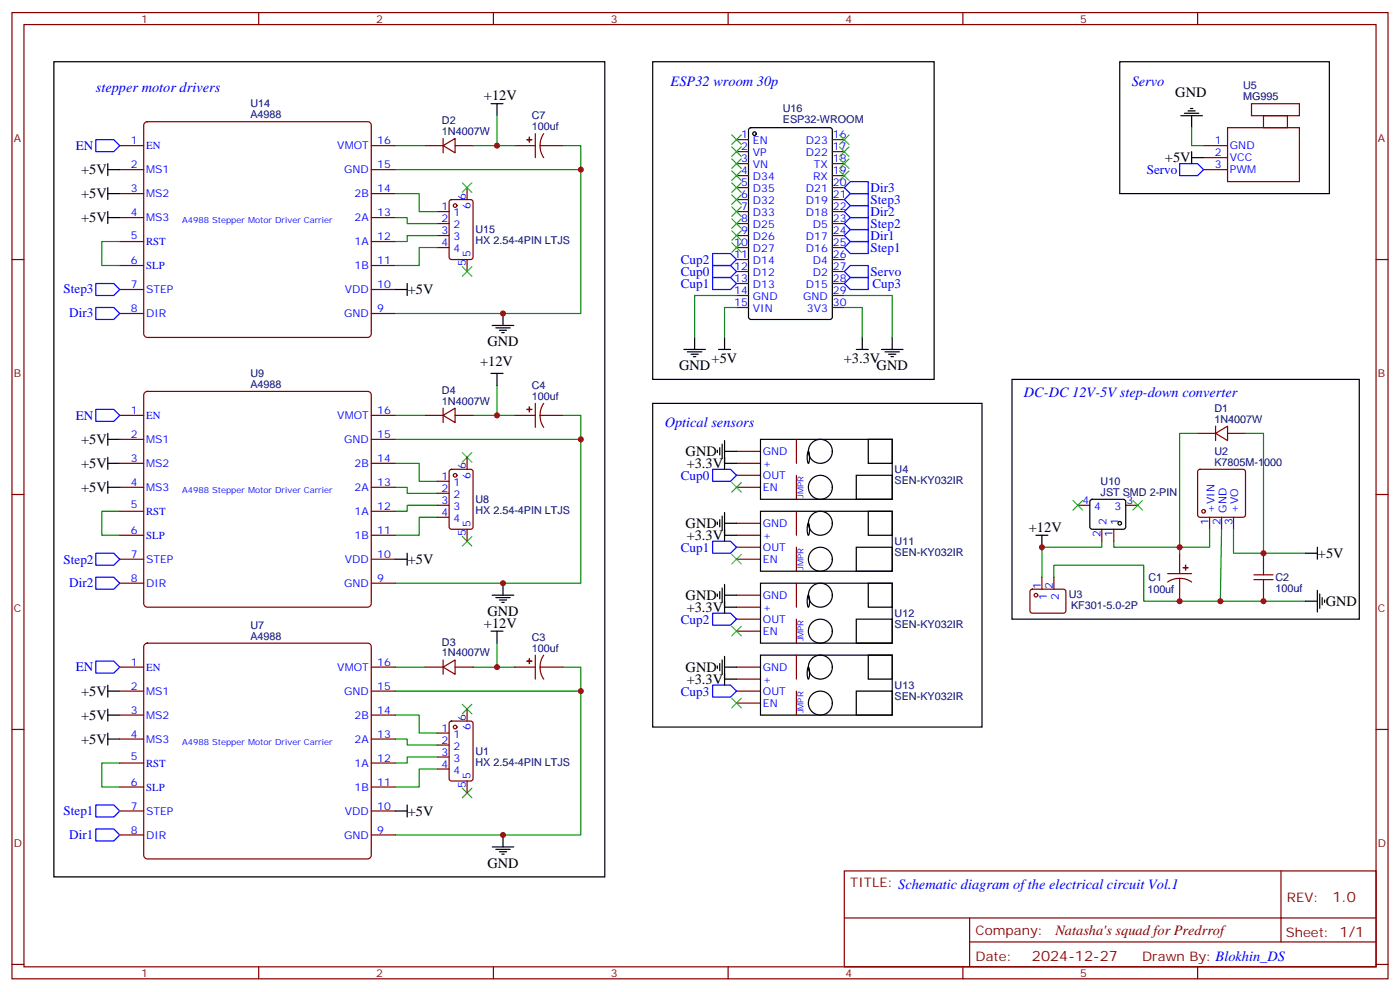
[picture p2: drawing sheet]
<svg xmlns="http://www.w3.org/2000/svg" width="412mm" height="292mm" viewBox="0 0 412 292" stroke-linecap="round" stroke-linejoin="round" font-family="sans-serif">
<g fill="none" stroke="#870000" stroke-width=".35">
<path d="M3.5 3.7h405.4v284.3h-405.4zM7.1 7.2h398.2v277.3h-398.2zM76.2 3.7v3.5M145.3 3.7v3.5M214.5 3.7v3.5M283.6 3.7v3.5M352.8 3.7v3.5M3.5 76.4h3.6M405.3 76.4h3.6M353 138.3l.5-.2h12.7l.5 .2 .2 .5v12.7l-.2 .5-.5 .2h-12.7l-.5-.2-.2-.5v-12.7zM3.5 145.5h3.6M405.3 145.5h3.6"/>
<path d="M3.5 214.7h3.6M405.3 214.7h3.6M248.7 256.3h156.6v28.2h-156.6zM377.3 256.3v20.9M248.7 270.1h156.5M285.6 277.2h119.6M285.6 270.1v14.2M3.5 283.8h3.6M76.2 284.5v3.5M145.3 284.5v3.5M214.5 284.5v3.5M283.6 284.5v3.5"/>
<path d="M352.8 284.5v3.5M405.3 283.8h3.6"/>
</g>
<circle cx="354.5" cy="150.5" r=".53" fill="#fff" stroke="#870000" stroke-width=".35"/>
<path d="M356.3 152.2v3.6M359.8 152.2v3.6M363.4 152.2v3.6M303.6 173.6l.5-.2h9.4l.5 .7-.1 5.9-.6 .4h-9.5l-.4-.7v-5.6z" fill="none" stroke="#870000" stroke-width=".35"/>
<path d="M363.4 155.8v7h21.1" fill="none" stroke="#008700" stroke-width=".35"/>
<path d="M384.5 162.8h3.6M388.1 161v3.6" fill="none" stroke="#000" stroke-width=".35"/>
<circle cx="305.2" cy="175.2" r=".53" fill="#fff" stroke="#870000" stroke-width=".35"/>
<path d="M306.9 169.9v3.5M310.4 169.9v3.5M344 168.8h7M347.5 170.2l-1.9 .3-1.6 .8M347.5 170.2l1.8 .3 1.7 .8M347.5 162.8v6M347.5 170.2v6.7" fill="none" stroke="#870000" stroke-width=".35"/>
<path d="M359.8 155.8l-.3 21.1M310.4 169.9v-3.6h26.5v10.6h47.6" fill="none" stroke="#008700" stroke-width=".35"/>
<path d="M384.5 176.9h3.6M388.1 173.7v6.4M388.8 174.8v4.2M389.5 175.9v2.1M390.2 176.6v.7" fill="none" stroke="#000" stroke-width=".35"/>
<g fill="#fff" stroke="#870000" stroke-width=".35">
<path d="M348.5 167l1.5 .1z"/>
<path d="M349.2 166.3v1.4z"/>
</g>
<g fill="none" stroke="#870000" stroke-width=".35">
<path d="M361.6 37.6h21.2v15.8h-21.2zM368.7 30.5h14.1v3.5h-14.1zM372.2 34h7v3.6h-7zM354.5 42.9h7.1M354.5 46.4h7.1M354.5 49.9h7.1M352.8 127.5h5.3M358.1 127.5l3.5-2.1v4.2zM358.1 125.4v4.2M361.6 127.5h5.3M369.4 170.6h5.6M369.4 169.2h5.6"/>
<path d="M372.2 162.8v6.4M372.2 170.6v6.3"/>
</g>
<path d="M351 37.6v5.3h3.5M352.8 127.5h-5.3v35.3M366.9 127.5h5.3v35.3" fill="none" stroke="#008700" stroke-width=".35"/>
<path d="M347.8 34h6.4M348.9 33.3h4.2M350 32.6h2.1M350.7 31.9h.7M351 34v3.6M351 46.4h3.5M351 44.6v3.6M298.1 111.7h102.3v70.5h-102.3zM305.2 157.5h3.5M306.9 157.5v3.5" fill="none" stroke="#000" stroke-width=".35"/>
<path d="M347.5 48.2h5.3l1.7 1.7-1.7 1.8h-5.3z" fill="none" stroke="#00f" stroke-width=".35"/>
<path d="M42.6 36.2l.8-.4h64.9l.6 .2 .5 .9v61.3l-.3 .7-.8 .4h-64.9l-.6-.2-.5-.9v-61.3z" fill="#fff" stroke="#870000" stroke-width=".35"/>
<g fill="none" stroke="#870000" stroke-width=".35">
<path d="M157.7 39.3v7.1M160.2 39.3l-.9 1.7-.2 1.9M35.3 42.9h7M35.3 49.9h7M35.3 57h7M109.4 42.9h7M109.4 49.9h7M109.4 57h7M151.7 42.9h6M159.1 42.9l.2 1.8 .9 1.7M159.1 42.9h6.7M35.3 64h7"/>
<path d="M35.3 71.1h7M35.3 78.1h7M109.4 64h7M109.4 71.1h7M109.4 78.1h7M35.3 85.2h7M35.3 92.3h7M109.4 85.2h7M109.4 92.3h7"/>
</g>
<path d="M116.4 49.9h54.7v42.4h-54.7M35.3 71.1h-5.3v7h5.3" fill="none" stroke="#008700" stroke-width=".35"/>
<path d="M144.6 30.5h3.6M146.4 30.5v3.5M116.4 85.2h3.5M119.9 83.4v3.6M145 95.8h6.3M146 96.5h4.3M147.1 97.2h2.1M147.8 97.9h.7M148.2 92.3v3.5" fill="none" stroke="#000" stroke-width=".35"/>
<path d="M28.2 83.4h5.3l1.8 1.8-1.8 1.8h-5.3zM28.2 90.5h5.3l1.8 1.8-1.8 1.7h-5.3z" fill="none" stroke="#00f" stroke-width=".35"/>
<g fill="#fff" stroke="#870000" stroke-width=".35">
<path d="M155.9 40.4l.1 1.4z"/>
<path d="M155.2 41.1h1.4z"/>
</g>
<path d="M146.4 42.9h5.3M165.8 42.9h5.3v7" fill="none" stroke="#008700" stroke-width=".35"/>
<path d="M31.7 49.9h3.6M31.7 48.2v3.5M31.7 55.2v3.5M31.7 57h3.6M31.7 62.3v3.5M31.7 64h3.6" fill="none" stroke="#000" stroke-width=".35"/>
<path d="M132.5 58.9l.5-.2h5.6l.7 .5v16.5l-.4 .6-5.9 .1-.7-.5v-16.5z" fill="none" stroke="#870000" stroke-width=".35"/>
<circle cx="134.1" cy="60.5" r=".53" fill="#fff" stroke="#870000" stroke-width=".35"/>
<g fill="none" stroke="#870000" stroke-width=".35">
<path d="M125.2 42.9h5.3M130.5 42.9l3.6-2.2v4.3zM130.5 40.7v4.3M134.1 42.9h5.2M137.6 55.2v3.5M128.8 62.3h3.5M128.8 65.8h3.5M128.8 69.3h3.5M128.8 72.8h3.5M137.6 76.4v3.5M125.2 196.3h5.3M130.5 196.3l3.6-2.1v4.2z"/>
<path d="M130.5 194.2v4.2M134.1 196.3h5.2M132.5 212.4l.5-.2h5.6l.7 .4v16.5l-.4 .7h-5.9l-.7-.4v-16.5z"/>
</g>
<path d="M146.4 34v8.9h-7.1M116.4 57h7.1v5.3h5.3M116.4 42.9h8.8M116.4 64h3.5v1.8h8.9M128.8 69.3h-8.9v1.8h-3.5M128.8 72.8h-5.3v5.3h-7.1M116.4 196.3h8.8M146.4 189.3v7h-7.1M116.4 217.5h3.5v1.8h8.9M116.4 210.4h7.1v5.3h5.3M128.8 226.3h-5.3v5.3h-7.1M128.8 222.8h-8.9v1.7h-3.5" fill="none" stroke="#008700" stroke-width=".35"/>
<path d="M136.2 53.8l2.8 2.8M139 53.8l-2.8 2.8M136.2 78.5l2.8 2.8M139 78.5l-2.8 2.8M136.2 207.3l2.8 2.8M139 207.3l-2.8 2.8M136.2 232l2.8 2.8M139 232l-2.8 2.8" fill="none" stroke="#3c3" stroke-width=".35"/>
<path d="M28.2 41.1h5.3l1.8 1.8-1.8 1.7h-5.3zM28.2 194.6h5.3l1.8 1.7-1.8 1.8h-5.3z" fill="none" stroke="#00f" stroke-width=".35"/>
<circle cx="134.1" cy="214" r=".53" fill="#fff" stroke="#870000" stroke-width=".35"/>
<path d="M151.7 196.3h6M157.7 192.8v7M159.1 196.3l.2 1.9 .9 1.6M159.1 196.3h6.7M160.2 192.8l-.9 1.7-.2 1.8M128.8 215.7h3.5M128.8 219.3h3.5M137.6 208.7v3.5M128.8 222.8h3.5M128.8 226.3h3.5M137.6 229.8v3.6" fill="none" stroke="#870000" stroke-width=".35"/>
<path d="M31.7 217.5h3.6M31.7 201.6v3.5M31.7 208.7v3.5M31.7 215.7v3.6M31.7 210.4h3.6M31.7 203.4h3.6" fill="none" stroke="#000" stroke-width=".35"/>
<path d="M146.4 196.3h5.3M165.8 196.3h5.3v7.1" fill="none" stroke="#008700" stroke-width=".35"/>
<g fill="#fff" stroke="#870000" stroke-width=".35">
<path d="M155.9 193.9l.1 1.4z"/>
<path d="M155.2 194.6h1.4z"/>
</g>
<path d="M144.6 185.7h3.6M146.4 185.7v3.6M116.4 238.7h3.5M119.9 236.9v3.5M145 249.2h6.3M146 249.9h4.3M147.1 250.6h2.1M147.8 251.4h.7M148.2 245.7v3.5" fill="none" stroke="#000" stroke-width=".35"/>
<path d="M28.2 236.9h5.3l1.8 1.8-1.8 1.7h-5.3zM28.2 243.9h5.3l1.8 1.8-1.8 1.8h-5.3z" fill="none" stroke="#00f" stroke-width=".35"/>
<path d="M116.4 203.4h54.7v42.3h-54.7M35.3 224.5h-5.3v7.1h5.3" fill="none" stroke="#008700" stroke-width=".35"/>
<path d="M42.6 189.7l.8-.4h64.9l.6 .2 .5 .8v61.4l-.3 .6-.8 .5h-64.9l-.6-.3-.5-.8v-61.4z" fill="#fff" stroke="#870000" stroke-width=".35"/>
<g fill="none" stroke="#870000" stroke-width=".35">
<path d="M125.2 122.2h5.3M130.5 122.2l3.6-2.1v4.3zM130.5 120.1v4.3M132.5 138.3l.5-.2h5.6l.7 .4v16.5l-.4 .7-5.9 .1-.7-.5v-16.5zM134.1 122.2h5.2M35.3 196.3h7M109.4 196.3h7M35.3 203.4h7M35.3 210.4h7M35.3 217.5h7M109.4 203.4h7M109.4 210.4h7"/>
<path d="M109.4 217.5h7M35.3 224.5h7M35.3 231.6h7M35.3 238.7h7M109.4 224.5h7M109.4 231.6h7M109.4 238.7h7M35.3 245.7h7M109.4 245.7h7"/>
</g>
<path d="M28.2 120.5h5.3l1.8 1.7-1.8 1.8h-5.3z" fill="none" stroke="#00f" stroke-width=".35"/>
<path d="M146.4 113.4v8.8h-7.1M116.4 136.3h7.1v5.3h5.3M116.4 122.2h8.8M116.4 143.4h3.5v1.8h8.9M128.8 152.2h-5.3v5.3h-7.1M128.8 148.7h-8.9v1.8h-3.5" fill="none" stroke="#008700" stroke-width=".35"/>
<path d="M136.2 133.2l2.8 2.8M139 133.2l-2.8 2.8M136.2 157.9l2.8 2.8M139 157.9l-2.8 2.8" fill="none" stroke="#3c3" stroke-width=".35"/>
<circle cx="134.1" cy="139.9" r=".53" fill="#fff" stroke="#870000" stroke-width=".35"/>
<path d="M157.7 118.7v7.1M160.2 118.7l-.9 1.7-.2 1.8M137.6 134.6v3.5M151.7 122.2h6M159.1 122.2l.2 1.9 .9 1.7M159.1 122.2h6.7M128.8 141.6h3.5M128.8 145.2h3.5M128.8 148.7h3.5M128.8 152.2h3.5M137.6 155.8v3.5" fill="none" stroke="#870000" stroke-width=".35"/>
<path d="M31.7 127.5v3.6M31.7 134.6v3.5M31.7 136.3h3.6M31.7 129.3h3.6M31.7 143.4h3.6M31.7 141.6v3.6" fill="none" stroke="#000" stroke-width=".35"/>
<path d="M146.4 122.2h5.3M165.8 122.2h5.3v7.1" fill="none" stroke="#008700" stroke-width=".35"/>
<g fill="#fff" stroke="#870000" stroke-width=".35">
<path d="M155.9 119.8l.1 1.4z"/>
<path d="M155.2 120.5h1.4z"/>
</g>
<path d="M144.6 109.9h3.6M146.4 109.9v3.5M116.4 164.6h3.5M119.9 162.8v3.5M145 175.2h6.3M146 175.9h4.3M147.1 176.6h2.1M147.8 177.3h.7M148.2 171.6v3.6" fill="none" stroke="#000" stroke-width=".35"/>
<path d="M28.2 169.9h5.3l1.8 1.7-1.8 1.8h-5.3zM28.2 162.8h5.3l1.8 1.8-1.8 1.7h-5.3z" fill="none" stroke="#00f" stroke-width=".35"/>
<path d="M116.4 129.3h54.7v42.3h-54.7M35.3 150.5h-5.3v7h5.3" fill="none" stroke="#008700" stroke-width=".35"/>
<path d="M42.6 115.6l.8-.4h64.9l.6 .2 .5 .8v61.4l-.3 .6-.8 .5h-64.9l-.6-.3-.5-.8v-61.4z" fill="#fff" stroke="#870000" stroke-width=".35"/>
<g fill="none" stroke="#870000" stroke-width=".35">
<path d="M35.3 122.2h7M35.3 129.3h7M35.3 136.3h7M109.4 122.2h7M109.4 129.3h7M109.4 136.3h7M35.3 143.4h7M35.3 150.5h7M35.3 157.5h7M109.4 143.4h7M109.4 150.5h7M109.4 157.5h7"/>
<path d="M317.5 148.7h3.5M324.6 155.8v3.5M328.1 155.8v3.5M331.6 148.7h3.5M35.3 164.6h7M35.3 171.6h7M109.4 164.6h7M109.4 171.6h7"/>
</g>
<circle cx="329.8" cy="154" r=".53" fill="#fff" stroke="#000" stroke-width=".35"/>
<g fill="none" stroke="#000" stroke-width=".35">
<path d="M15.9 18.2h162.3v239.9h-162.3zM329.8 18.2h61.8v38.8h-61.8zM220.7 37.8l.5-.2h23.3l.6 .4 .1 55.3-.5 .7h-23.5l-.7-.4v-55.3zM192.3 118.7h97v95.3h-97zM211.3 132.5v.7M212 131.8v2.1M212.7 130.7v4.2M213.4 129.6v8.5M213.4 136.3h3.6M213.4 132.8h3.6M224 129.3h38.8v17.6h-38.8zM238 132.9l.1-.1a4.6 4.6 0 0 1 0 3.5 4.8 4.8 0 0 1-.1-3.4z"/>
<path d="M252.2 139.9h10.6v7h-10.6zM255.8 129.3h7v7h-7zM211.3 153.6v.7M212 152.9v2.1M212.7 151.9v4.2M213.4 150.8v8.5M213.4 157.5h3.6M213.4 154h3.6M224 150.5h38.8v17.6h-38.8zM238 154.1l.1-.1a4.6 4.6 0 0 1 0 3.5 4.8 4.8 0 0 1-.1-3.4zM255.8 150.5h7v7h-7zM321.3 147.1l.4-.2h9.2l.5 .2 .2 .5v7.4l-.2 .5-.5 .3h-9.2l-.5-.3-.2-.5v-7.4z"/>
<path d="M211.3 174.8v.7M212 174.1v2.1M212.7 173v4.3M213.4 172v8.4M213.4 178.7h3.6M213.4 175.2h3.6M224 171.6h38.8v17.7h-38.8zM238 175.2h.1a4.6 4.6 0 0 1 0 3.5 4.8 4.8 0 0 1-.1-3.5zM252.2 161h10.6v7.1h-10.6zM255.8 171.6h7v7.1h-7zM211.3 196v.7M212 195.3v2.1"/>
<path d="M212.7 194.2v4.2M213.4 199.8h3.6M213.4 193.1v8.5M213.4 196.3h3.6M224 192.8h38.8v17.6h-38.8zM238 196.4l.1-.1a4.6 4.6 0 0 1 0 3.5 4.8 4.8 0 0 1-.1-3.4zM252.2 182.2h10.6v7.1h-10.6zM255.8 192.8h7v7h-7zM252.2 203.4h10.6v7h-10.6z"/>
<circle cx="241.7" cy="132.8" r="3.5"/>
<circle cx="241.7" cy="143.4" r="3.5"/>
<circle cx="241.7" cy="154" r="3.5"/>
<circle cx="241.7" cy="164.6" r="3.5"/>
<circle cx="241.7" cy="175.2" r="3.5"/>
<circle cx="241.7" cy="196.3" r="3.5"/>
<circle cx="241.7" cy="185.7" r="3.5"/>
<circle cx="241.7" cy="206.9" r="3.5"/>
</g>
<path d="M215.5 142l2.9 2.8M218.4 142l-2.9 2.8M316.1 147.3l2.8 2.8M318.9 147.3l-2.8 2.8M333.7 147.3l2.8 2.8M336.5 147.3l-2.8 2.8M215.5 163.2l2.9 2.8M218.4 163.2l-2.9 2.8M215.5 184.3l2.9 2.8M218.4 184.3l-2.9 2.8M215.5 205.5l2.9 2.8M218.4 205.5l-2.9 2.8" fill="none" stroke="#3c3" stroke-width=".35"/>
<path d="M324.6 159.3v1.7h-17.7v8.9M356.3 155.8v5.2h-28.2v-1.7" fill="none" stroke="#008700" stroke-width=".35"/>
<g fill="none" stroke="#870000" stroke-width=".35">
<path d="M217 132.8h7M217 136.3h7M217 139.9h7M234.6 129.3v7M234.6 139.9v7M217 143.4h7M217 154h7M217 157.5h7M234.6 150.5v7M217 161h7M217 164.6h7M217 175.2h7"/>
<path d="M217 178.7h7M234.6 161v7.1M234.6 171.6v7.1M217 182.2h7M217 185.7h7M217 196.3h7M217 199.8h7M234.6 182.2v7.1M234.6 192.8v7M217 203.4h7M217 206.9h7M234.6 203.4v7"/>
</g>
<path d="M209.9 138.1h5.3l1.8 1.8-1.8 1.7h-5.3zM209.9 159.3h5.3l1.8 1.7-1.8 1.8h-5.3zM209.9 180.4h5.3l1.8 1.8-1.8 1.8h-5.3zM209.9 201.6h5.3l1.8 1.8-1.8 1.7h-5.3z" fill="none" stroke="#00f" stroke-width=".35"/>
<circle cx="222.2" cy="39.3" r=".53" fill="#fff" stroke="#000" stroke-width=".35"/>
<g fill="none" stroke="#870000" stroke-width=".35">
<path d="M217 41.1h3.5M217 44.6h3.5M217 48.2h3.5M217 51.7h3.5M217 55.2h3.5M217 58.7h3.5M245.2 41.1h3.5M245.2 44.6h3.5M245.2 48.2h3.5M245.2 51.7h3.5M245.2 55.2h3.5M245.2 58.7h3.5"/>
<path d="M217 62.3h3.5M217 65.8h3.5M217 69.3h3.5M217 72.8h3.5M217 76.4h3.5M217 79.9h3.5M245.2 62.3h3.5M245.2 65.8h3.5M245.2 69.3h3.5M245.2 72.8h3.5M245.2 76.4h3.5M245.2 79.9h3.5"/>
<path d="M217 83.4h3.5M217 87h3.5M217 90.5h3.5M245.2 83.4h3.5M245.2 87h3.5M245.2 90.5h3.5"/>
</g>
<path d="M248.7 58.7l1.8-1.7h5.3v3.5h-5.3zM248.7 55.2l1.8-1.8h5.3v3.6h-5.3zM209.9 78.1h5.3l1.8 1.8-1.8 1.8h-5.3zM209.9 74.6h5.3l1.8 1.8-1.8 1.7h-5.3zM248.7 72.8l1.8-1.7h5.3v3.5h-5.3zM248.7 69.3l1.8-1.7h5.3v3.5h-5.3zM248.7 62.3l1.8-1.8h5.3v3.5h-5.3zM248.7 65.8l1.8-1.8h5.3v3.6h-5.3zM248.7 79.9l1.8-1.8h5.3v3.6h-5.3zM209.9 81.7h5.3l1.8 1.7-1.8 1.8h-5.3zM248.7 83.4l1.8-1.7h5.3v3.5h-5.3z" fill="none" stroke="#00f" stroke-width=".35"/>
<g fill="none" stroke="#000" stroke-width=".35">
<path d="M192.3 18.2h82.9v93.5h-82.9zM204.6 99.3v3.5M213.4 99.3v3.5M254 99.3v3.5M262.8 99.3v3.5M201.4 102.8h6.4M202.5 103.5h4.2M203.6 104.2h2.1M204.3 105h.7M211.7 102.8h3.5M252.2 102.8h3.6M259.6 102.8h6.4"/>
<path d="M260.7 103.5h4.2M261.8 104.2h2.1M262.5 105h.7"/>
</g>
<path d="M217 90.5h-3.6v8.8M217 87h-12.4v12.3M248.7 87h14.1v12.3M248.7 90.5h5.3v8.8" fill="none" stroke="#008700" stroke-width=".35"/>
<g fill="none" stroke="#3c3" stroke-width=".35">
<path d="M215.5 39.7l2.9 2.8M218.4 39.7l-2.9 2.8M247.3 39.7l2.8 2.8M250.1 39.7l-2.8 2.8M215.5 57.3l2.9 2.8M215.5 53.8l2.9 2.8M215.5 50.3l2.9 2.8M215.5 46.7l2.9 2.9M215.5 43.2l2.9 2.8M218.4 57.3l-2.9 2.8M218.4 53.8l-2.9 2.8M218.4 50.3l-2.9 2.8"/>
<path d="M218.4 46.7l-2.9 2.9M218.4 43.2l-2.9 2.8M247.3 50.3l2.8 2.8M247.3 46.7l2.8 2.9M247.3 43.2l2.8 2.8M250.1 50.3l-2.8 2.8M250.1 46.7l-2.8 2.9M250.1 43.2l-2.8 2.8M215.5 71.4l2.9 2.9M215.5 67.9l2.9 2.8M215.5 64.4l2.9 2.8M215.5 60.9l2.9 2.8"/>
<path d="M218.4 71.4l-2.9 2.9M218.4 67.9l-2.9 2.8M218.4 64.4l-2.9 2.8M218.4 60.9l-2.9 2.8"/>
</g>
<g fill="#c00">
<circle cx="372.2" cy="176.9" r=".88"/>
<circle cx="372.2" cy="162.8" r=".88"/>
<circle cx="347.5" cy="176.9" r=".88"/>
<circle cx="359.5" cy="176.9" r=".88"/>
<circle cx="171.1" cy="49.9" r=".88"/>
<circle cx="148.2" cy="92.3" r=".88"/>
<circle cx="146.4" cy="42.9" r=".88"/>
<circle cx="146.4" cy="196.3" r=".88"/>
<circle cx="148.2" cy="245.7" r=".88"/>
<circle cx="171.1" cy="203.4" r=".88"/>
<circle cx="146.4" cy="122.2" r=".88"/>
<circle cx="148.2" cy="171.6" r=".88"/>
<circle cx="171.1" cy="129.3" r=".88"/>
<circle cx="306.9" cy="161" r=".88"/>
<circle cx="347.5" cy="161" r=".88"/>
</g>
<g font-size="4.2" fill="#00f">
<text x="28.2" y="27">stepper motor drivers</text>
<text x="197.6" y="25.2">ESP32 wroom 30p</text>
<text x="333.4" y="25.2">Servo</text>
<text x="301.6" y="116.9">DC-DC 12V-5V step-down converter</text>
<text x="195.8" y="125.8">Optical sensors</text>
</g>
<g font-size="4.2">
<text x="142.6" y="29.5">+12V</text>
<text x="346.2" y="28.5">GND</text>
<text x="343.2" y="47.8">+5V</text>
<text x="23.9" y="51.3">+5V</text>
<text x="23.9" y="58.4">+5V</text>
<text x="23.9" y="65.4">+5V</text>
<text x="120.1" y="86.6">+5V</text>
<text x="143.6" y="101.9">GND</text>
<text x="141.4" y="107.8">+12V</text>
<text x="209.6" y="106.8">+5V</text>
<text x="248.6" y="106.7">+3.3V</text>
<text x="200" y="108.8">GND</text>
<text x="258.2" y="108.8">GND</text>
<text x="23.9" y="130.7">+5V</text>
<text x="23.9" y="137.8">+5V</text>
<text x="202" y="134.2">GND</text>
<text x="202.3" y="137.8">+3.3V</text>
<text x="23.9" y="144.8">+5V</text>
<text x="202" y="155.4">GND</text>
<text x="202.3" y="158.9">+3.3V</text>
<text x="303.1" y="156.5">+12V</text>
<text x="120.1" y="166">+5V</text>
<text x="388.2" y="164.2">+5V</text>
<text x="202" y="176.6">GND</text>
<text x="390.5" y="178.3">GND</text>
<text x="142.6" y="184.7">+12V</text>
<text x="143.6" y="181.2">GND</text>
<text x="202.3" y="180.1">+3.3V</text>
<text x="202" y="197.7">GND</text>
<text x="202.3" y="201.3">+3.3V</text>
<text x="23.9" y="204.8">+5V</text>
<text x="23.9" y="211.8">+5V</text>
<text x="23.9" y="218.9">+5V</text>
<text x="120.1" y="240.1">+5V</text>
<text x="143.6" y="255.3">GND</text>
</g>
<g font-size="4.2" fill="#800">
<text x="392.5" y="265.6">1.0</text>
<text x="310.9" y="275.1">Natasha's squad for Predrrof</text>
<text x="304" y="282.9">2024-12-27</text>
</g>
<g font-size="3.9" fill="#00f">
<text x="22.4" y="44.1">EN</text>
<text x="337.8" y="51.2">Servo</text>
<text x="256.5" y="56.6">Dir3</text>
<text x="256.5" y="63.6">Dir2</text>
<text x="256.5" y="60.1">Step3</text>
<text x="256.5" y="70.7">Dir1</text>
<text x="256.5" y="67.1">Step2</text>
<text x="200.5" y="77.7">Cup2</text>
<text x="256.5" y="74.2">Step1</text>
<text x="200.6" y="81.2">Cup0</text>
<text x="256.5" y="81.1">Servo</text>
<text x="18.7" y="86.4">Step3</text>
<text x="200.5" y="84.7">Cup1</text>
<text x="257" y="84.7">Cup3</text>
<text x="20.4" y="93.4">Dir3</text>
<text x="22.4" y="123.5">EN</text>
<text x="200.6" y="141.2">Cup0</text>
<text x="18.7" y="165.8">Step2</text>
<text x="200.5" y="162.4">Cup1</text>
<text x="20.4" y="172.9">Dir2</text>
<text x="200.5" y="183.6">Cup2</text>
<text x="22.4" y="197.6">EN</text>
<text x="200.5" y="204.7">Cup3</text>
<text x="18.7" y="239.9">Step1</text>
<text x="20.4" y="247">Dir1</text>
</g>
<g font-size="3.9" fill="#800">
<text x="250.5" y="260.9">TITLE: Schematic diagram of the electrical circuit Vol.1</text>
<text x="379.1" y="265.6">REV:</text>
<text x="287.4" y="275.1">Company:</text>
<text x="378.7" y="275.7">Sheet: 1/1</text>
<text x="287.4" y="282.8">Date:</text>
<text x="336.4" y="282.8">Drawn By: Blokhin_DS</text>
</g>
<g font-size="3.2" fill="#800">
<text x="41.6" y="6.7">1</text>
<text x="110.8" y="6.7">2</text>
<text x="179.9" y="6.7">3</text>
<text x="249.1" y="6.7">4</text>
<text x="318.2" y="6.7">5</text>
<text x="4.1" y="41.8">A</text>
<text x="405.9" y="41.8">A</text>
<text x="4.1" y="110.9">B</text>
<text x="405.9" y="110.9">B</text>
<text x="4.1" y="180.1">C</text>
<text x="405.9" y="180.1">C</text>
<text x="4.1" y="249.2">D</text>
<text x="405.9" y="249.2">D</text>
<text x="41.6" y="287.5">1</text>
<text x="110.8" y="287.5">2</text>
<text x="179.9" y="287.5">3</text>
<text x="249.1" y="287.5">4</text>
<text x="318.2" y="287.5">5</text>
</g>
<g font-size="3.2" fill="#000080">
<text x="366.2" y="29.5">MG995</text>
<text x="366.2" y="26.3">U5</text>
<text x="73.7" y="34.7">A4988</text>
<text x="73.7" y="31.6">U14</text>
<text x="156.6" y="35.1">C7</text>
<text x="230.6" y="32.9">U16</text>
<text x="130.2" y="39.7">1N4007W</text>
<text x="130.2" y="36.5">D2</text>
<text x="156.6" y="38.3">100uf</text>
<text x="230.6" y="36.2">ESP32-WROOM</text>
<text x="140.1" y="71.9">HX 2.54-4PIN LTJS</text>
<text x="140.1" y="68.7">U15</text>
<text x="73.7" y="110.9">U9</text>
<text x="73.7" y="114.1">A4988</text>
<text x="130.2" y="119.1">1N4007W</text>
<text x="130.2" y="115.9">D4</text>
<text x="156.6" y="117.7">100uf</text>
<text x="156.6" y="114.5">C4</text>
<text x="357.7" y="124.4">1N4007W</text>
<text x="357.7" y="121.2">D1</text>
<text x="357.7" y="137.1">K7805M-1000</text>
<text x="357.7" y="133.9">U2</text>
<text x="263.5" y="142.5">SEN-KY032IR</text>
<text x="263.5" y="139.3">U4</text>
<text x="324.2" y="142.7">U10</text>
<text x="140.1" y="148.1">U8</text>
<text x="324.2" y="145.9">JST SMD 2-PIN</text>
<text x="140.1" y="151.3">HX 2.54-4PIN LTJS</text>
<text x="263.5" y="160.5">U11</text>
<text x="263.5" y="163.6">SEN-KY032IR</text>
<text x="338.3" y="171">C1</text>
<text x="375.7" y="171">C2</text>
<text x="314.8" y="175.9">U3</text>
<text x="315.5" y="179.1">KF301-5.0-2P</text>
<text x="338" y="174.5">100uf</text>
<text x="375.7" y="174.2">100uf</text>
<text x="73.7" y="185">U7</text>
<text x="263.5" y="184.8">SEN-KY032IR</text>
<text x="263.5" y="181.6">U12</text>
<text x="73.7" y="188.2">A4988</text>
<text x="130.2" y="190">D3</text>
<text x="156.6" y="191.7">100uf</text>
<text x="156.6" y="188.6">C3</text>
<text x="130.2" y="193.1">1N4007W</text>
<text x="263.5" y="202.8">U13</text>
<text x="263.5" y="206">SEN-KY032IR</text>
<text x="140.1" y="225.3">HX 2.54-4PIN LTJS</text>
<text x="140.1" y="222.2">U1</text>
</g>
<g font-size="3.2" fill="#00f">
<text x="218.3" y="40.7">1</text>
<text x="245.4" y="40.7">16</text>
<text x="38.6" y="42.5">1</text>
<text x="43" y="43.9">EN</text>
<text x="99.4" y="43.9">VMOT</text>
<text x="111.1" y="42.5">16</text>
<text x="218.3" y="44.3">2</text>
<text x="218.3" y="47.8">3</text>
<text x="221.8" y="42.5">EN</text>
<text x="221.8" y="46">VP</text>
<text x="237.4" y="42.5">D23</text>
<text x="237.4" y="46">D22</text>
<text x="245.4" y="44.3">17</text>
<text x="245.4" y="47.8">18</text>
<text x="357.8" y="42.5">1</text>
<text x="357.8" y="46">2</text>
<text x="362.3" y="43.9">GND</text>
<text x="362.3" y="47.4">VCC</text>
<text x="38.6" y="49.6">2</text>
<text x="43" y="51">MS1</text>
<text x="101.4" y="51">GND</text>
<text x="111.1" y="49.6">15</text>
<text x="218.3" y="51.3">4</text>
<text x="221.8" y="49.6">VN</text>
<text x="221.8" y="53.1">D34</text>
<text x="239.5" y="53.1">RX</text>
<text x="239.7" y="49.6">TX</text>
<text x="245.4" y="51.3">19</text>
<text x="357.8" y="49.6">3</text>
<text x="362.3" y="51">PWM</text>
<text x="38.6" y="56.6">3</text>
<text x="43" y="58">MS2</text>
<text x="104.5" y="58">2B</text>
<text x="111.1" y="56.6">14</text>
<text x="137.2" y="58.7" transform="rotate(-90 137.2 58.7)">6</text>
<text x="218.3" y="54.9">5</text>
<text x="218.3" y="58.4">6</text>
<text x="221.8" y="56.6">D35</text>
<text x="237.4" y="56.6">D21</text>
<text x="245.4" y="54.9">20</text>
<text x="245.4" y="58.4">21</text>
<text x="38.6" y="63.7">4</text>
<text x="43" y="65.1">MS3</text>
<text x="104.5" y="65.1">2A</text>
<text x="111.1" y="63.7">13</text>
<text x="130.1" y="61.9">1</text>
<text x="130.1" y="65.4">2</text>
<text x="133.6" y="63.7">1</text>
<text x="138.6" y="61.5" transform="rotate(-90 138.6 61.5)">6</text>
<text x="218.3" y="61.9">7</text>
<text x="218.3" y="65.4">8</text>
<text x="221.8" y="60.1">D32</text>
<text x="221.8" y="63.7">D33</text>
<text x="237.4" y="60.1">D19</text>
<text x="237.4" y="63.7">D18</text>
<text x="245.4" y="61.9">22</text>
<text x="245.4" y="65.4">23</text>
<text x="38.6" y="70.2">5</text>
<text x="111.1" y="70.7">12</text>
<text x="130.1" y="69">3</text>
<text x="133.6" y="67.2">2</text>
<text x="133.6" y="70.7">3</text>
<text x="218.3" y="69">9</text>
<text x="221.8" y="67.2">D25</text>
<text x="221.8" y="70.7">D26</text>
<text x="237.4" y="70.7">D17</text>
<text x="239.4" y="67.2">D5</text>
<text x="245.4" y="69">24</text>
<text x="38.6" y="77.8">6</text>
<text x="43" y="72.1">RST</text>
<text x="104.5" y="72.1">1A</text>
<text x="111.1" y="77.8">11</text>
<text x="130.1" y="72.5">4</text>
<text x="133.6" y="74.3">4</text>
<text x="138.6" y="75.7" transform="rotate(-90 138.6 75.7)">5</text>
<text x="216.3" y="72.5">10</text>
<text x="216.3" y="76">11</text>
<text x="221.8" y="74.3">D27</text>
<text x="221.8" y="77.8">D14</text>
<text x="237.4" y="74.3">D16</text>
<text x="239.4" y="77.8">D4</text>
<text x="245.4" y="72.5">25</text>
<text x="245.4" y="76">26</text>
<text x="43" y="79.2">SLP</text>
<text x="104.5" y="79.2">1B</text>
<text x="137.2" y="78.4" transform="rotate(-90 137.2 78.4)">5</text>
<text x="216.3" y="79.6">12</text>
<text x="216.3" y="83.1">13</text>
<text x="221.8" y="81.3">D12</text>
<text x="239.4" y="81.3">D2</text>
<text x="245.4" y="79.6">27</text>
<text x="245.4" y="83.1">28</text>
<text x="38.6" y="84.8">7</text>
<text x="43" y="86.3">STEP</text>
<text x="101.6" y="86.3">VDD</text>
<text x="111.1" y="84.8">10</text>
<text x="216.3" y="86.6">14</text>
<text x="221.8" y="84.8">D13</text>
<text x="221.8" y="88.4">GND</text>
<text x="236.6" y="88.4">GND</text>
<text x="237.4" y="84.8">D15</text>
<text x="245.4" y="86.6">29</text>
<text x="38.6" y="91.9">8</text>
<text x="43" y="93.3">DIR</text>
<text x="101.4" y="93.3">GND</text>
<text x="111.1" y="91.9">9</text>
<text x="216.3" y="90.1">15</text>
<text x="221.8" y="91.9">VIN</text>
<text x="237.7" y="91.9">3V3</text>
<text x="245.4" y="90.1">30</text>
<text x="38.6" y="121.9">1</text>
<text x="43" y="123.3">EN</text>
<text x="99.4" y="123.3">VMOT</text>
<text x="111.1" y="121.9">16</text>
<text x="38.6" y="128.9">2</text>
<text x="43" y="130.4">MS1</text>
<text x="101.4" y="130.4">GND</text>
<text x="111.1" y="128.9">15</text>
<text x="38.6" y="136">3</text>
<text x="43" y="137.4">MS2</text>
<text x="104.5" y="137.4">2B</text>
<text x="111.1" y="136">14</text>
<text x="224.7" y="133.9">GND</text>
<text x="224.7" y="137.4">+</text>
<text x="38.6" y="143.1">4</text>
<text x="111.1" y="143.1">13</text>
<text x="130.1" y="141.3">1</text>
<text x="133.6" y="143.1">1</text>
<text x="137.2" y="138.1" transform="rotate(-90 137.2 138.1)">6</text>
<text x="138.6" y="140.8" transform="rotate(-90 138.6 140.8)">6</text>
<text x="224.7" y="140.9">OUT</text>
<text x="38.6" y="149.6">5</text>
<text x="43" y="144.5">MS3</text>
<text x="104.5" y="144.5">2A</text>
<text x="130.1" y="144.8">2</text>
<text x="130.1" y="148.3">3</text>
<text x="133.6" y="146.6">2</text>
<text x="224.7" y="144.5">EN</text>
<text x="318.8" y="148.3">4</text>
<text x="331.8" y="148.3">3</text>
<text x="43" y="151.5">RST</text>
<text x="104.5" y="151.5">1A</text>
<text x="111.1" y="150.1">12</text>
<text x="130.1" y="151.9">4</text>
<text x="133.6" y="150.1">3</text>
<text x="133.6" y="153.6">4</text>
<text x="138.6" y="155" transform="rotate(-90 138.6 155)">5</text>
<text x="224.7" y="155">GND</text>
<text x="322.3" y="150.1">4</text>
<text x="326" y="154.4" transform="rotate(-90 326 154.4)">2</text>
<text x="328.3" y="150.1">3</text>
<text x="329.5" y="154.4" transform="rotate(-90 329.5 154.4)">1</text>
<text x="356" y="154.4" transform="rotate(-90 356 154.4)">1</text>
<text x="357.7" y="150.9" transform="rotate(-90 357.7 150.9)">+VIN</text>
<text x="359.5" y="154.4" transform="rotate(-90 359.5 154.4)">2</text>
<text x="361.2" y="150.9" transform="rotate(-90 361.2 150.9)">GND</text>
<text x="363" y="154.4" transform="rotate(-90 363 154.4)">3</text>
<text x="364.8" y="150.9" transform="rotate(-90 364.8 150.9)">+VO</text>
<text x="38.6" y="157.2">6</text>
<text x="43" y="158.6">SLP</text>
<text x="104.5" y="158.6">1B</text>
<text x="111.1" y="157.2">11</text>
<text x="137.2" y="157.8" transform="rotate(-90 137.2 157.8)">5</text>
<text x="224.7" y="158.6">+</text>
<text x="324.2" y="157.9" transform="rotate(-90 324.2 157.9)">2</text>
<text x="327.7" y="157.9" transform="rotate(-90 327.7 157.9)">1</text>
<text x="38.6" y="164.2">7</text>
<text x="43" y="165.6">STEP</text>
<text x="101.6" y="165.6">VDD</text>
<text x="111.1" y="164.2">10</text>
<text x="224.7" y="162.1">OUT</text>
<text x="224.7" y="165.6">EN</text>
<text x="38.6" y="171.3">8</text>
<text x="43" y="172.7">DIR</text>
<text x="101.4" y="172.7">GND</text>
<text x="111.1" y="171.3">9</text>
<text x="306.6" y="173.2" transform="rotate(-90 306.6 173.2)">1</text>
<text x="310.1" y="173.2" transform="rotate(-90 310.1 173.2)">2</text>
<text x="224.7" y="176.2">GND</text>
<text x="224.7" y="179.7">+</text>
<text x="308.3" y="176.7" transform="rotate(-90 308.3 176.7)">1</text>
<text x="311.9" y="176.7" transform="rotate(-90 311.9 176.7)">2</text>
<text x="224.7" y="183.3">OUT</text>
<text x="224.7" y="186.8">EN</text>
<text x="38.6" y="196">1</text>
<text x="43" y="197.4">EN</text>
<text x="99.4" y="197.4">VMOT</text>
<text x="111.1" y="196">16</text>
<text x="224.7" y="197.4">GND</text>
<text x="38.6" y="203">2</text>
<text x="111.1" y="203">15</text>
<text x="224.7" y="200.9">+</text>
<text x="43" y="204.4">MS1</text>
<text x="101.4" y="204.4">GND</text>
<text x="224.7" y="204.4">OUT</text>
<text x="224.7" y="208">EN</text>
<text x="38.6" y="210.1">3</text>
<text x="43" y="211.5">MS2</text>
<text x="104.5" y="211.5">2B</text>
<text x="111.1" y="210.1">14</text>
<text x="130.1" y="215.4">1</text>
<text x="137.2" y="212.2" transform="rotate(-90 137.2 212.2)">6</text>
<text x="138.6" y="214.9" transform="rotate(-90 138.6 214.9)">6</text>
<text x="38.6" y="217.1">4</text>
<text x="43" y="218.5">MS3</text>
<text x="104.5" y="218.5">2A</text>
<text x="111.1" y="217.1">13</text>
<text x="130.1" y="218.9">2</text>
<text x="133.6" y="217.1">1</text>
<text x="133.6" y="220.7">2</text>
<text x="38.6" y="223.7">5</text>
<text x="43" y="225.6">RST</text>
<text x="104.5" y="225.6">1A</text>
<text x="111.1" y="224.2">12</text>
<text x="130.1" y="222.4">3</text>
<text x="130.1" y="226">4</text>
<text x="133.6" y="224.2">3</text>
<text x="133.6" y="227.7">4</text>
<text x="38.6" y="231.2">6</text>
<text x="43" y="232.7">SLP</text>
<text x="104.5" y="232.7">1B</text>
<text x="111.1" y="231.2">11</text>
<text x="137.2" y="231.9" transform="rotate(-90 137.2 231.9)">5</text>
<text x="138.6" y="229.1" transform="rotate(-90 138.6 229.1)">5</text>
<text x="38.6" y="238.3">7</text>
<text x="43" y="239.7">STEP</text>
<text x="101.6" y="239.7">VDD</text>
<text x="111.1" y="238.3">10</text>
<text x="38.6" y="245.4">8</text>
<text x="111.1" y="245.4">9</text>
<text x="43" y="246.8">DIR</text>
<text x="101.4" y="246.8">GND</text>
</g>
<g font-size="2.5" fill="#00f">
<text x="53.7" y="65.6">A4988 Stepper Motor Driver Carrier</text>
<text x="53.7" y="145">A4988 Stepper Motor Driver Carrier</text>
<text x="236.7" y="146.4" transform="rotate(-90 236.7 146.4)">JMPR</text>
<text x="236.7" y="167.6" transform="rotate(-90 236.7 167.6)">JMPR</text>
<text x="236.7" y="188.8" transform="rotate(-90 236.7 188.8)">JMPR</text>
<text x="236.7" y="209.9" transform="rotate(-90 236.7 209.9)">JMPR</text>
<text x="53.7" y="219.1">A4988 Stepper Motor Driver Carrier</text>
</g>
</svg>
